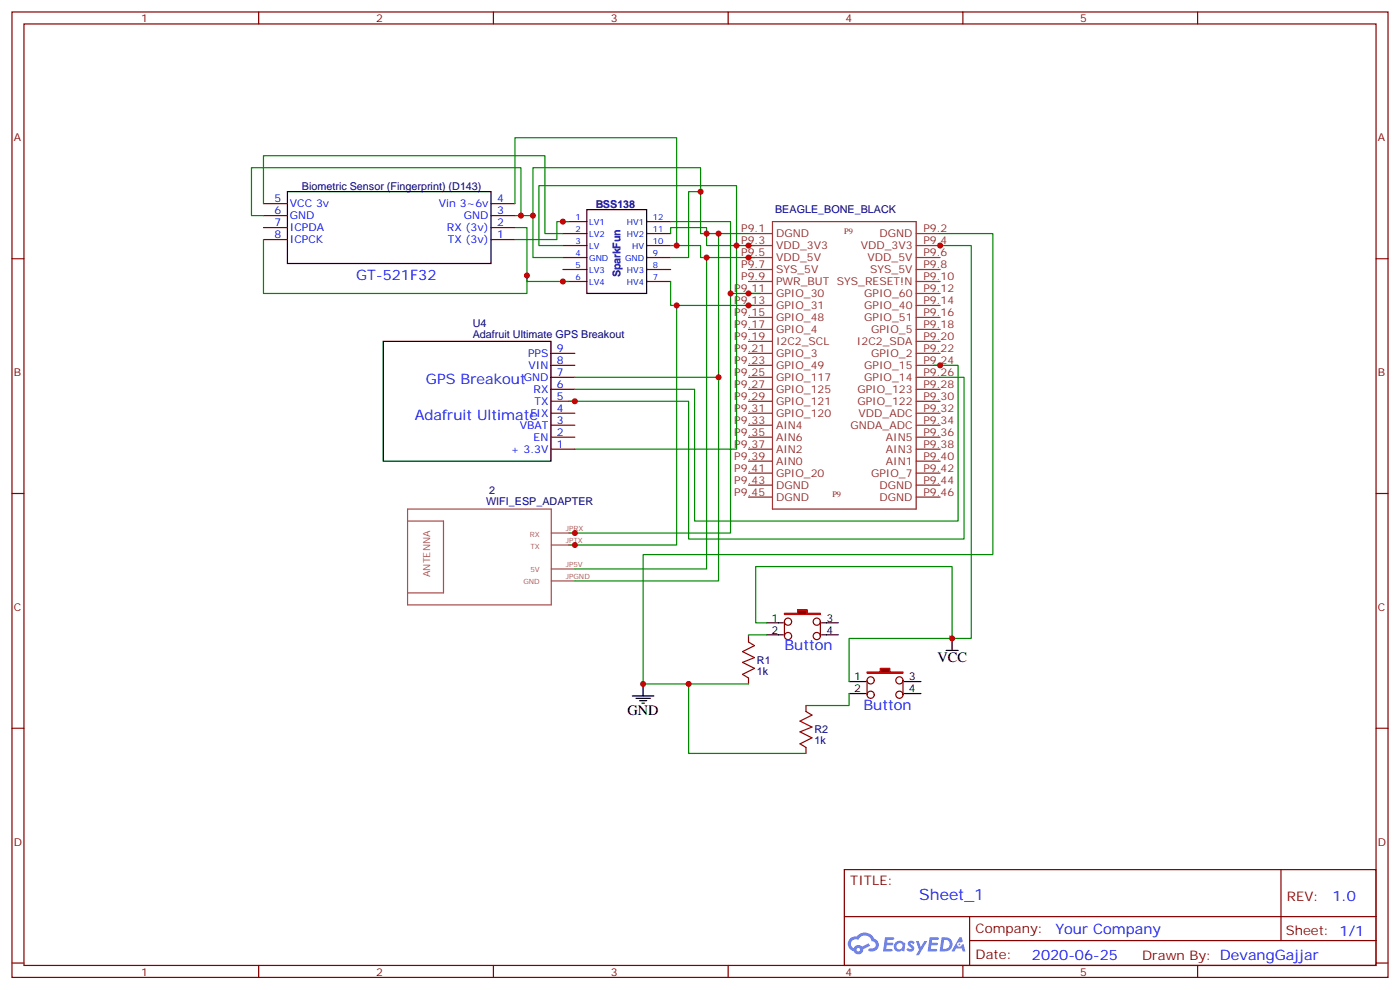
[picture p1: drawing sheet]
<svg xmlns="http://www.w3.org/2000/svg" width="412mm" height="292mm" viewBox="0 0 412 292" stroke-linecap="round" stroke-linejoin="round" font-family="sans-serif">
<g fill="none" stroke="#870000" stroke-width=".35">
<path d="M3.5 3.5h405.4v284.4h-405.4zM7.1 7.1h398.2v277.2h-398.2zM76.2 3.5v3.6M145.3 3.5v3.6M214.5 3.5v3.6M283.6 3.5v3.6M352.8 3.5v3.6M3.5 76.2h3.6M405.3 76.2h3.6M3.5 145.3h3.6M405.3 145.3h3.6M3.5 214.5h3.6"/>
<path d="M405.3 214.5h3.6M248.7 256.1h156.6v28.2h-156.6zM377.3 256.1v20.9M248.7 270h156.5M285.6 277h119.6M285.6 270v14.1M3.5 283.6h3.6M76.2 284.3v3.6M145.3 284.3v3.6M214.5 284.3v3.6M283.6 284.3v3.6M352.8 284.3v3.6"/>
<path d="M405.3 283.6h3.6"/>
</g>
<g fill="#5487ff">
<path d="M267.7 277.3a1.22 1.22 0 0 1 1.7 .3l-.4 .5a.47 .47 0 0 0-.3-.4 .47 .47 0 0 0-.5 .2l.1 .3a1.14 1.14 0 0 1 .8 1.7 1.14 1.14 0 0 1-1.9 0l-.2-.2 .5-.5 .7 .4a.29 .29 0 0 0 .3-.3 .29 .29 0 0 0-.2-.3 1.04 1.04 0 0 1-.6-1.7z"/>
<path d="M260.7 276h2.4l.3 .2-.2 .5-1.8 .1-.1 .8h1.5l.3 .4-.3 .4h-1.6l-.2 1.1h1.7l.2 .3-.2 .3-2.6 .1z"/>
<path d="M273.8 276h2.4l.3 .2-.1 .5-1.8 .1-.2 .8h1.6l.3 .4-.4 .4h-1.6l-.1 1.1h1.7l.2 .3-.2 .3-2.6 .1z"/>
<path d="M282.6 276.1h.7l.3 1.2-.6 .3a.69 .69 0 0 0-1 .3 .69 .69 0 0 0 .4 1 .69 .69 0 0 0 .9-.7l.5-.2 .6 2.2h-.8l-.2-.9h-1.8l-.5 .9h-.8z"/>
<path d="M269.8 277.1h.8l.6 1.8 1.1-1.8h.9l-2.6 4.2h-.8l.9-1.5z"/>
<path d="M277.4 276.1l-.6 4.1h1.3a2.11 2.11 0 0 0 2.5-2.1 2.11 2.11 0 0 0-2.5-2zM278.1 276.8a1.39 1.39 0 0 1 1.7 1.4 1.39 1.39 0 0 1-1.8 1.3h-.3z"/>
<path d="M263.7 277.7a1.54 1.54 0 0 0-.1 2.1 1.54 1.54 0 0 0 2.2 .2l.6 .2 .3-2.3-.2-.2-.4-.1a1.49 1.49 0 0 0-2.4 .1zM264 278.7a.94 .94 0 0 1 1.8 0 .94 .94 0 0 1-1.8 0z"/>
<path d="M250.4 276.4a2.18 2.18 0 0 0 1.1 3.7 1.44 1.44 0 0 0 1.6 1 1.44 1.44 0 0 0 1.2-1.5l2-1-.5-.8-1.9 1a1.47 1.47 0 0 0-2.4 .4 1.39 1.39 0 0 1-.7-1.9 1.39 1.39 0 0 1 2-.5 2.12 2.12 0 0 1 2.2-1.3 2.12 2.12 0 0 1 1.9 1.7 1.14 1.14 0 0 1 1.1 1.4 1.14 1.14 0 0 1-1.7 .8 .43 .43 0 0 0-.5 .3 .43 .43 0 0 0 .4 .5 1.98 1.98 0 0 0 2.5-1.2 1.98 1.98 0 0 0-1.2-2.5 3.1 3.1 0 0 0-5.3-.7l-.9 .1zM252.3 279.7a.55 .55 0 0 1 1.1 0 .55 .55 0 0 1-1.1 0z"/>
<circle cx="282.6" cy="278.1" r=".26"/>
</g>
<g fill="none" stroke="#8c2424" stroke-width=".35">
<path d="M220.5 68.8h7M220.5 72.3h7M220.5 79.4h7M220.5 75.8h7M227.5 65.3h42.4v84.6h-42.4zM269.9 68.8h7M269.9 72.3h7M269.9 79.4h7M269.9 75.8h7M220.5 82.9h7M220.5 86.4h7M220.5 90h7"/>
<path d="M220.5 93.5h7M220.5 97h7M269.9 82.9h7M269.9 86.4h7M269.9 90h7M269.9 93.5h7M269.9 97h7M220.5 100.5h7M220.5 104.1h7M220.5 107.6h7M220.5 111.1h7M220.5 114.7h7"/>
<path d="M220.5 118.2h7M269.9 100.5h7M269.9 104.1h7M269.9 107.6h7M269.9 111.1h7M269.9 114.7h7M269.9 118.2h7M220.5 121.7h7M220.5 125.2h7M220.5 128.8h7M220.5 132.3h7M220.5 135.8h7"/>
<path d="M220.5 139.3h7M269.9 121.7h7M269.9 125.2h7M269.9 128.8h7M269.9 132.3h7M269.9 135.8h7M269.9 139.3h7M220.5 142.9h7M220.5 146.4h7M269.9 142.9h7M269.9 146.4h7"/>
</g>
<path d="M120.1 149.9h42.3v28.3h-42.3zM120.1 153.5h10.5v21.1h-10.5M162.4 157h6.9M162.4 160.5h6.9M162.4 171.1h6.9M162.4 167.6h6.9" fill="none" stroke="#a64a4a" stroke-width=".35"/>
<g fill="none" stroke="#870000" stroke-width=".35">
<path d="M77.6 60h7.1M144.6 60h7.1M77.6 70.6h7.1M77.6 67h7.1M77.6 63.5h7.1M144.6 70.6h7.1M144.6 67h7.1M144.6 63.5h7.1M165.8 79.4h7.1M165.8 75.8h7.1M165.8 72.3h7.1M165.8 68.8h7.1"/>
<path d="M165.8 65.3h7.1M190.5 79.4h7.1M190.5 75.8h7.1M190.5 72.3h7.1M190.5 68.8h7.1M190.5 65.3h7.1M165.8 82.9h7.1M190.5 82.9h7.1M162.3 118.2h7M162.3 114.7h7M162.3 111.1h7M162.3 107.6h7"/>
<path d="M162.3 104.1h7M162.3 132.3h7M162.3 128.8h7M162.3 125.2h7M162.3 121.7h7"/>
</g>
<path d="M84.7 56.4h59.9v21.2h-59.9zM172.9 61.7h17.6v24.7h-17.6zM112.9 100.5h49.4v35.3h-49.4zM225.8 183.4h3.5M225.8 187h3.5M186.3 205h6.3M187.3 205.7h4.3M188.4 206.4h2.1M189.1 207.1h.7M189.4 201.4v3.6" fill="none" stroke="#000" stroke-width=".35"/>
<g fill="none" stroke="#008700" stroke-width=".35">
<path d="M77.6 60v-14.1h82.9v22.9h5.3M151.7 60v-19.4h47.6v31.7h-1.7M206.4 56.4h-3.6v19.4h-5.2M77.6 63.5h-3.5v-14.1h79.4v14.1M77.6 70.6v15.8h77.6v-5.3M151.7 63.5h5.3v12.3h8.8M151.7 67h3.5v15.9h12.4M157 63.5v-14.1h49.4v19.4h14.1M165.8 72.3h-7.1v-17.6h58.3v17.6h5.2M167.6 65.3h-3.6v5.3h-12.3M197.6 65.3h17.6v21.1h8.8M197.6 68.8v-1.8h10.5v5.3h8.9v60h-47.7"/>
<path d="M199.3 72.3h7.1v3.5h15.8M208.1 75.8v91.8h-38.8M211.7 68.8v42.3h-42.4M197.6 82.9v7.1h24.6M199.3 90v70.5h-31.7M215.2 86.4v70.6h-47.6M211.7 111.1v60h-42.4M275.2 107.6h7v45.9h-77.6v-38.8h-35.3M276.9 111.1h7.1v47.7h-81.2v-40.6h-35.2"/>
</g>
<path d="M231.1 180.6h3.8v-1h2.9v1h3.9v.4h-10.6z" fill="#870000" stroke="#f00" stroke-width=".35"/>
<g fill="none" stroke="#870000" stroke-width=".35">
<path d="M231.1 183.1v4.2M241.7 183.1v4.2"/>
<circle cx="232.1" cy="183.1" r="1.06"/>
<circle cx="232.1" cy="187.3" r="1.06"/>
<circle cx="240.6" cy="187.3" r="1.06"/>
<circle cx="240.6" cy="183.1" r="1.06"/>
</g>
<path d="M229.3 183.4h1.4M229.3 187h1.4M242 183.4h4.9M242 187h4.9M250.1 200.7h3.5M250.1 204.3h3.5" fill="none" stroke="#000" stroke-width=".35"/>
<path d="M255.4 197.9h3.9v-1.1h2.8v1.1h3.9v.4h-10.6z" fill="#870000" stroke="#f00" stroke-width=".35"/>
<g fill="none" stroke="#870000" stroke-width=".35">
<path d="M220.5 187.3v1.8M220.5 199.7v1.7M237.4 207.8v1.8M255.4 200.4v4.2M266 200.4v4.2M237.4 220.1v1.8"/>
<circle cx="256.5" cy="204.6" r="1.06"/>
<circle cx="256.5" cy="200.4" r="1.06"/>
<circle cx="264.9" cy="204.6" r="1.06"/>
<circle cx="264.9" cy="200.4" r="1.06"/>
</g>
<path d="M278.7 191.6h3.5M280.5 188v3.6M253.6 200.7h1.5M253.6 204.3h1.5M266.3 200.7h5M266.3 204.3h5" fill="none" stroke="#000" stroke-width=".35"/>
<path d="M220.5 189.1l1.7 1-3.5 1.8 3.5 1.8-3.5 1.4 3.5 1.7-3.5 1.8 1.8 1.1M237.4 209.6l1.8 1-3.5 1.8 3.5 1.7-3.5 1.4 3.5 1.8-3.5 1.8 1.7 1" fill="none" stroke="#a10000" stroke-width=".35"/>
<path d="M276.2 72.3h9.9v115.7h-36v12.7M276.9 68.8h15.6v94.5h-103.1v38.1h31.1M225.8 183.4h-3.2v-16.5h57.9v21.1l-.7-.7M225.8 187h-5.3v.3M202.8 201.4v20.5h34.6M250.1 204.3v3.5h-12.7" fill="none" stroke="#008700" stroke-width=".35"/>
<g fill="#c00">
<circle cx="202.8" cy="201.4" r=".88"/>
<circle cx="189.4" cy="201.4" r=".88"/>
<circle cx="199.3" cy="90" r=".88"/>
<circle cx="169.3" cy="160.5" r=".88"/>
<circle cx="169.3" cy="157" r=".88"/>
<circle cx="215.2" cy="86.4" r=".88"/>
<circle cx="169.3" cy="118.2" r=".88"/>
<circle cx="165.8" cy="82.9" r=".88"/>
<circle cx="217" cy="72.3" r=".88"/>
<circle cx="199.3" cy="72.3" r=".88"/>
<circle cx="211.7" cy="111.1" r=".88"/>
<circle cx="157" cy="63.5" r=".88"/>
<circle cx="153.5" cy="63.5" r=".88"/>
<circle cx="165.8" cy="65.3" r=".88"/>
<circle cx="155.2" cy="81.1" r=".88"/>
<circle cx="206.4" cy="56.4" r=".88"/>
<circle cx="220.5" cy="75.8" r=".88"/>
<circle cx="220.5" cy="90" r=".88"/>
<circle cx="220.5" cy="86.4" r=".88"/>
<circle cx="220.5" cy="72.3" r=".88"/>
<circle cx="208.1" cy="68.8" r=".88"/>
<circle cx="211.7" cy="68.8" r=".88"/>
<circle cx="276.9" cy="107.6" r=".88"/>
<circle cx="208.1" cy="75.8" r=".88"/>
<circle cx="280.5" cy="188" r=".88"/>
<circle cx="276.9" cy="72.3" r=".88"/>
</g>
<text font-size="4.6" fill="#00f" x="270.8" y="265.1">Sheet_1</text>
<g font-size="4.2" fill="#00f">
<text x="104.9" y="82.5">GT-521F32</text>
<text x="125.5" y="113.2">GPS Breakout</text>
<text x="122.2" y="123.8">Adafruit Ultimate</text>
<text x="231.1" y="191.6">Button</text>
<text x="254.4" y="209.2">Button</text>
<text x="392.5" y="265.4">1.0</text>
<text x="310.9" y="274.9">Your Company</text>
<text x="304" y="282.7">2020-06-25</text>
</g>
<g font-size="4.2">
<text x="276.2" y="195.1">VCC</text>
<text x="184.9" y="210.6">GND</text>
</g>
<g font-size="3.9" fill="#800">
<text x="250.5" y="260.7">TITLE:</text>
<text x="379.1" y="265.4">REV:</text>
<text x="287.4" y="274.9">Company:</text>
<text x="378.7" y="275.5">Sheet: 1/1</text>
<text x="287.4" y="282.6">Date:</text>
<text x="336.4" y="282.7">Drawn By: DevangGajjar</text>
</g>
<g font-size="3.2" fill="#800">
<text x="41.6" y="6.5">1</text>
<text x="110.8" y="6.5">2</text>
<text x="179.9" y="6.5">3</text>
<text x="249.1" y="6.5">4</text>
<text x="318.2" y="6.5">5</text>
<text x="4.1" y="41.6">A</text>
<text x="405.9" y="41.6">A</text>
<text x="4.1" y="110.8">B</text>
<text x="405.9" y="110.8">B</text>
<text x="4.1" y="179.9">C</text>
<text x="405.9" y="179.9">C</text>
<text x="4.1" y="249.1">D</text>
<text x="405.9" y="249.1">D</text>
<text x="41.6" y="287.3">1</text>
<text x="110.8" y="287.3">2</text>
<text x="179.9" y="287.3">3</text>
<text x="249.1" y="287.3">4</text>
<text x="318.2" y="287.3">5</text>
</g>
<g font-size="3.2" fill="#00f">
<text x="80.9" y="59.6">5</text>
<text x="146.4" y="59.6">4</text>
<text x="80.9" y="63.1">6</text>
<text x="85.4" y="61">VCC 3v</text>
<text x="85.4" y="64.6">GND</text>
<text x="129.3" y="61">Vin 3~6v</text>
<text x="136.7" y="64.6">GND</text>
<text x="146.4" y="63.1">3</text>
<text x="80.9" y="66.7">7</text>
<text x="80.9" y="70.2">8</text>
<text x="85.4" y="68.1">ICPDA</text>
<text x="85.4" y="71.6">ICPCK</text>
<text x="131.7" y="68.1">RX (3v)</text>
<text x="131.9" y="71.6">TX (3v)</text>
<text x="146.4" y="70.2">1</text>
<text x="146.4" y="66.7">2</text>
<text x="155.6" y="105.1">PPS</text>
<text x="164" y="107.2">8</text>
<text x="164" y="103.7">9</text>
<text x="154.3" y="112.2">GND</text>
<text x="155.7" y="108.7">VIN</text>
<text x="164" y="110.8">7</text>
<text x="157.2" y="115.7">RX</text>
<text x="157.4" y="119.2">TX</text>
<text x="164" y="117.8">5</text>
<text x="164" y="114.3">6</text>
<text x="156.2" y="122.8">FIX</text>
<text x="164" y="124.9">3</text>
<text x="164" y="121.4">4</text>
<text x="153.1" y="126.3">VBAT</text>
<text x="157.2" y="129.8">EN</text>
<text x="164" y="131.9">1</text>
<text x="164" y="128.4">2</text>
<text x="150.5" y="133.3">+ 3.3V</text>
</g>
<g font-size="3.2" fill="#000080">
<text x="88.9" y="55.8">Biometric Sensor (Fingerprint) (D143)</text>
<text x="175.5" y="61.1">BSS138</text>
<text x="228.3" y="62.8">BEAGLE_BONE_BLACK</text>
<text x="182.8" y="81.6" transform="rotate(-90 182.8 81.6)">SparkFun</text>
<text x="139.3" y="99.5">Adafruit Ultimate GPS Breakout</text>
<text x="139.3" y="96.3">U4</text>
<text x="143.2" y="148.9">WIFI_ESP_ADAPTER</text>
<text x="144.1" y="145.5">2</text>
<text x="223" y="195.5">R1</text>
<text x="223" y="198.7">1k</text>
<text x="239.9" y="216">R2</text>
<text x="239.9" y="219.2">1k</text>
</g>
<g font-size="3.2" fill="#8d2323">
<text x="218.3" y="68.4">P9.1</text>
<text x="218.3" y="72">P9.3</text>
<text x="228.6" y="69.9">DGND</text>
<text x="259.1" y="69.9">DGND</text>
<text x="272" y="72">P9.4</text>
<text x="272" y="68.4">P9.2</text>
<text x="218.3" y="75.5">P9.5</text>
<text x="228.6" y="73.4">VDD_3V3</text>
<text x="228.6" y="76.9">VDD_5V</text>
<text x="253.5" y="73.4">VDD_3V3</text>
<text x="255.6" y="76.9">VDD_5V</text>
<text x="272" y="75.5">P9.6</text>
<text x="218.3" y="79">P9.7</text>
<text x="218.3" y="82.6">P9.9</text>
<text x="228.6" y="80.4">SYS_5V</text>
<text x="228.6" y="84">PWR_BUT SYS_RESET!N</text>
<text x="256.3" y="80.4">SYS_5V</text>
<text x="272" y="79">P9.8</text>
<text x="272" y="82.6">P9.10</text>
<text x="216.3" y="86.1">P9.11</text>
<text x="216.3" y="89.6">P9.13</text>
<text x="228.6" y="87.5">GPIO_30</text>
<text x="254.6" y="87.5">GPIO_60</text>
<text x="272" y="86.1">P9.12</text>
<text x="272" y="89.6">P9.14</text>
<text x="216.3" y="93.1">P9.15</text>
<text x="228.6" y="91">GPIO_31</text>
<text x="228.6" y="94.5">GPIO_48</text>
<text x="254.6" y="91">GPIO_40</text>
<text x="254.6" y="94.5">GPIO_51</text>
<text x="272" y="93.1">P9.16</text>
<text x="216.3" y="96.7">P9.17</text>
<text x="216.3" y="100.2">P9.19</text>
<text x="228.6" y="98.1">GPIO_4</text>
<text x="228.6" y="101.6">I2C2_SCL</text>
<text x="252.4" y="101.6">I2C2_SDA</text>
<text x="256.6" y="98.1">GPIO_5</text>
<text x="272" y="96.7">P9.18</text>
<text x="272" y="100.2">P9.20</text>
<text x="216.3" y="103.7">P9.21</text>
<text x="216.3" y="107.2">P9.23</text>
<text x="228.6" y="105.1">GPIO_3</text>
<text x="256.6" y="105.1">GPIO_2</text>
<text x="272" y="103.7">P9.22</text>
<text x="272" y="107.2">P9.24</text>
<text x="216.3" y="110.8">P9.25</text>
<text x="228.6" y="108.7">GPIO_49</text>
<text x="228.6" y="112.2">GPIO_117</text>
<text x="254.6" y="108.7">GPIO_15</text>
<text x="254.6" y="112.2">GPIO_14</text>
<text x="272" y="110.8">P9.26</text>
<text x="216.3" y="114.3">P9.27</text>
<text x="216.3" y="117.8">P9.29</text>
<text x="228.6" y="115.7">GPIO_125</text>
<text x="228.6" y="119.2">GPIO_121</text>
<text x="252.5" y="115.7">GPIO_123</text>
<text x="252.5" y="119.2">GPIO_122</text>
<text x="272" y="114.3">P9.28</text>
<text x="272" y="117.8">P9.30</text>
<text x="216.3" y="121.4">P9.31</text>
<text x="216.3" y="124.9">P9.33</text>
<text x="228.6" y="122.8">GPIO_120</text>
<text x="252.9" y="122.8">VDD_ADC</text>
<text x="272" y="121.4">P9.32</text>
<text x="272" y="124.9">P9.34</text>
<text x="216.3" y="128.4">P9.35</text>
<text x="216.3" y="131.9">P9.37</text>
<text x="228.6" y="126.3">AIN4</text>
<text x="228.6" y="129.8">AIN6</text>
<text x="250.5" y="126.3">GNDA_ADC</text>
<text x="260.9" y="129.8">AIN5</text>
<text x="272" y="128.4">P9.36</text>
<text x="272" y="131.9">P9.38</text>
<text x="216.3" y="135.5">P9.39</text>
<text x="228.6" y="133.3">AIN2</text>
<text x="228.6" y="136.9">AIN0</text>
<text x="260.9" y="133.3">AIN3</text>
<text x="260.9" y="136.9">AIN1</text>
<text x="272" y="135.5">P9.40</text>
<text x="216.3" y="139">P9.41</text>
<text x="216.3" y="142.5">P9.43</text>
<text x="228.6" y="140.4">GPIO_20</text>
<text x="228.6" y="143.9">DGND</text>
<text x="256.6" y="140.4">GPIO_7</text>
<text x="259.1" y="143.9">DGND</text>
<text x="272" y="139">P9.42</text>
<text x="272" y="142.5">P9.44</text>
<text x="216.3" y="146.1">P9.45</text>
<text x="228.6" y="147.5">DGND</text>
<text x="259.1" y="147.5">DGND</text>
<text x="272" y="146.1">P9.46</text>
</g>
<g font-size="3.2">
<text x="227.3" y="183.1">1</text>
<text x="243.4" y="183.1">3</text>
<text x="227.3" y="186.6">2</text>
<text x="243.4" y="186.6">4</text>
<text x="251.6" y="200.4">1</text>
<text x="251.6" y="203.9">2</text>
<text x="267.8" y="200.4">3</text>
<text x="267.8" y="203.9">4</text>
</g>
<text font-size="2.8" fill="#a54b4b" x="126.8" y="170" transform="rotate(-90 126.8 170)">ANTENNA</text>
<g font-size="2.5" fill="#00f">
<text x="169.5" y="64.9">1</text>
<text x="192.3" y="64.9">12</text>
<text x="169.5" y="68.4">2</text>
<text x="169.5" y="72">3</text>
<text x="173.6" y="66.3">LV1</text>
<text x="173.6" y="69.9">LV2</text>
<text x="184.7" y="69.9">HV2</text>
<text x="184.7" y="66.3">HV1</text>
<text x="192.3" y="72">10</text>
<text x="192.3" y="68.4">11</text>
<text x="169.5" y="75.5">4</text>
<text x="173.6" y="73.4">LV</text>
<text x="173.6" y="76.9">GND</text>
<text x="184.1" y="76.9">GND</text>
<text x="186.3" y="73.4">HV</text>
<text x="192.3" y="75.5">9</text>
<text x="169.5" y="79">5</text>
<text x="169.5" y="82.6">6</text>
<text x="173.6" y="80.4">LV3</text>
<text x="173.6" y="84">LV4</text>
<text x="184.7" y="84">HV4</text>
<text x="184.7" y="80.4">HV3</text>
<text x="192.3" y="82.6">7</text>
<text x="192.3" y="79">8</text>
</g>
<g font-size="2.5" fill="#8d2323">
<text x="248.7" y="68.8">P9</text>
<text x="245.2" y="146.4">P9</text>
</g>
<g font-size="2.1" fill="#a54b4b">
<text x="156.1" y="158">RX</text>
<text x="156.3" y="161.6">TX</text>
<text x="166.7" y="159.8">JPTX</text>
<text x="166.7" y="156.3">JPRX</text>
<text x="166.7" y="166.9">JP5V</text>
<text x="154.2" y="172.1">GND</text>
<text x="156.2" y="168.6">5V</text>
<text x="166.7" y="170.4">JPGND</text>
</g>
</svg>
